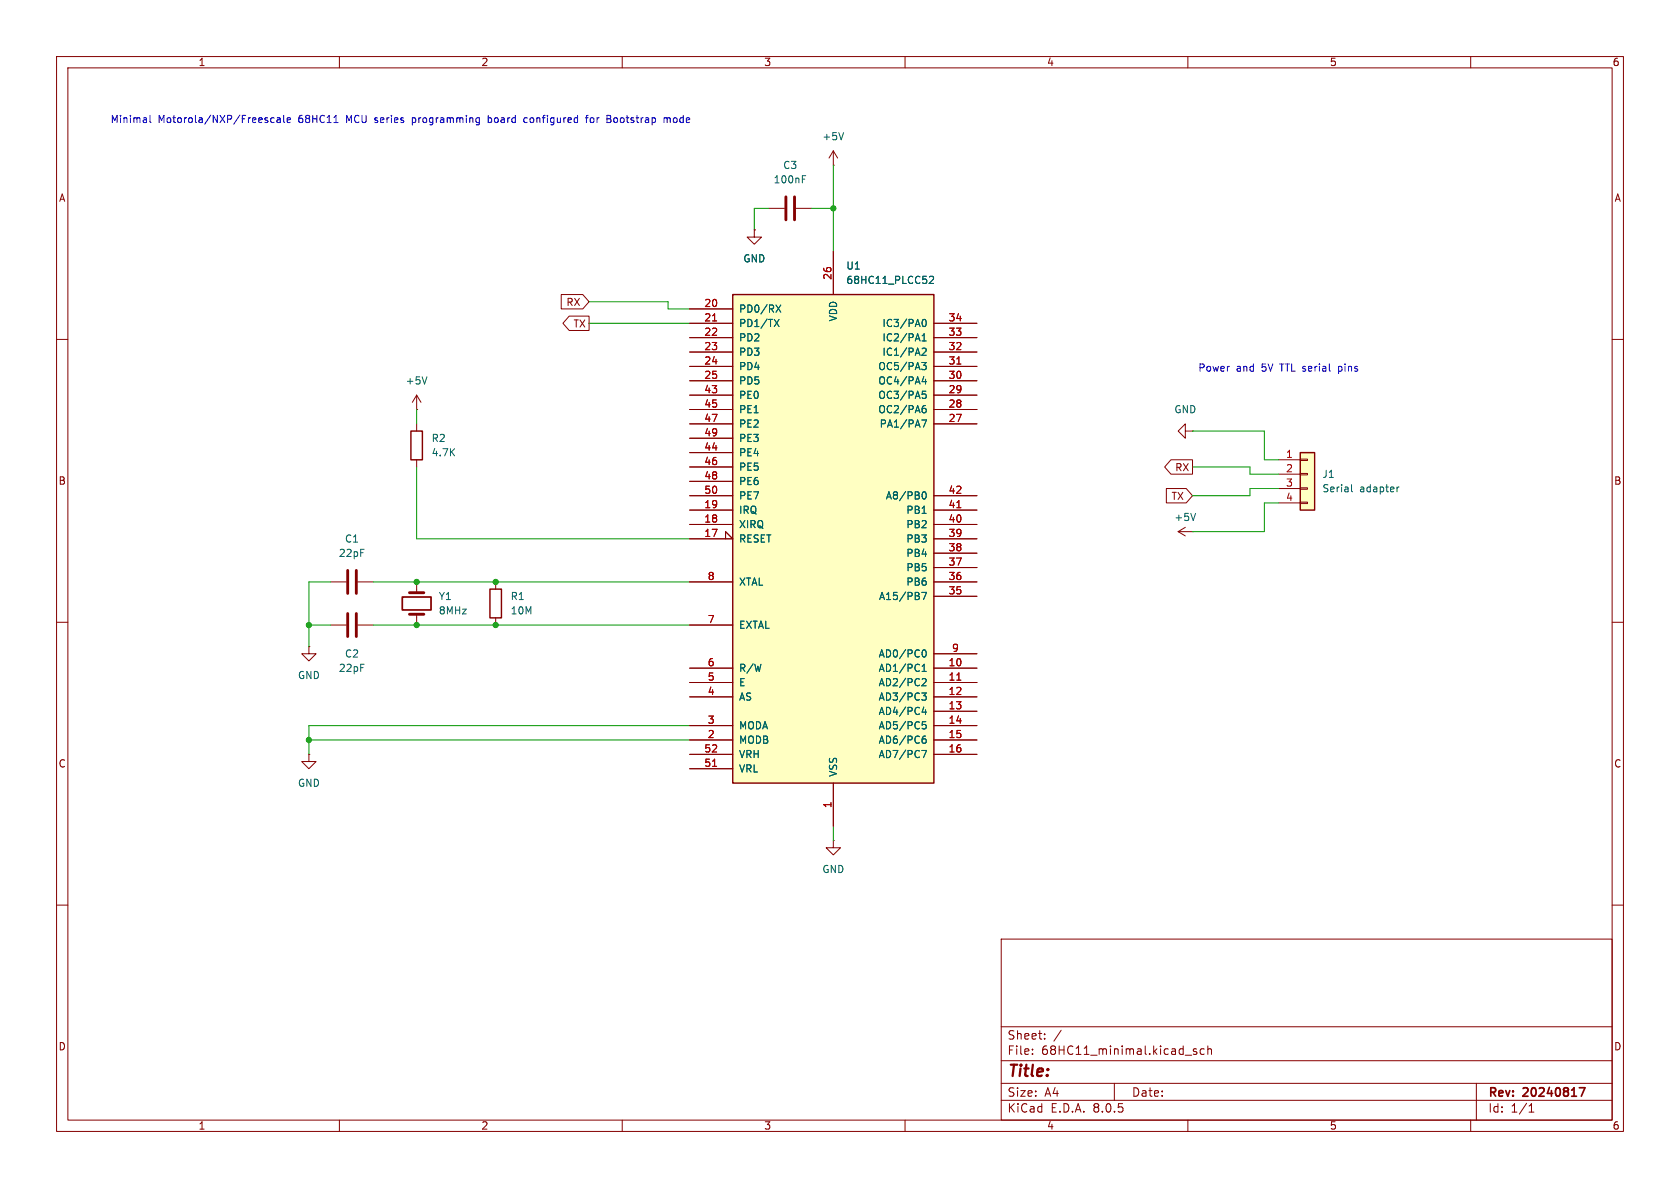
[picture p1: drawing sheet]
<svg xmlns="http://www.w3.org/2000/svg" width="297mm" height="210mm" viewBox="0 0 297 210" stroke-linecap="round" stroke-linejoin="round" font-family="sans-serif">
<g fill="none" stroke="#840000" stroke-width=".18">
<path d="M10 10h277v190h-277zM12 12h273v186h-273zM60 10v2M110 10v2M160 10v2M210 10v2M260 10v2M10 60h2M285 60h2M209.5 76.2v-1.3l-1.2 1.3 1.2 1.3v-1.3h1.3M210.8 76.2h.1M208.3 94l1.2 .7"/>
<path d="M208.3 94h2.5M209.5 93.2l-1.2 .8M210.8 94h.1M10 110h2M285 110h2M10 160h2M285 160h2M177 166h108v32h-108zM60 198v2M110 198v2M160 198v2M177 194.5h108"/>
<path d="M177 191.5h108M177 187.5h108M177 181.5h108M182.5 186.3v.1M182.5 185.5v.1M184.7 183.6v.1M184.7 182.8v.1M187.6 182.1l-1.3 2M197 191.5v3M209.5 186.5h1.2M210 198v2M211.5 185.5l-.3-.1-.2 .2v.2l.5 .2v.3h-.5"/>
<path d="M212.9 185.5l-.4-.1-.3 .3v.4l.1 .2h.6M213.5 185.5l.2-.1 .4 .1 .1 .9M213.5 184.9v1.5M260 198v2M261 191.5v6.5M270.3 196.6h.9M270.3 195.5l.4-.4v1.5"/>
</g>
<path d="M279.2 192.3h1l-.6 1.5" fill="none" stroke="#840000" stroke-width=".3"/>
<path d="M211.4 90.7l-.5 1.3" fill="none" stroke="#006464" stroke-width=".18"/>
<path d="M229.9 80h2.5v10.2h-2.5z" fill="#ffffc2"/>
<path d="M133.3 40.6v1.3h1.3l-1.3 1.3-1.2-1.3h1.2M133.3 40.6h.1M226.1 81.3h3.8M226.1 83.8h3.8M226.1 86.4h3.8M226.1 88.9h3.8M229.9 88.8h1.2v.2h-1.2zM229.9 86.2h1.2v.3h-1.2zM229.9 83.7h1.2v.2h-1.2zM229.9 81.2h1.2v.2h-1.2zM87.6 102.9v1.2M87.6 109.2v1.3" fill="none" stroke="#840000" stroke-width=".18"/>
<path d="M229.9 80h2.5v10.2h-2.5zM86.6 104.1h2v5.1h-2z" fill="none" stroke="#840000" stroke-width=".25"/>
<path d="M238.9 85.7v1.1l.2 .1M247.3 86.1l-.3 .2" fill="none" stroke="#006464" stroke-width=".18"/>
<path d="M129.5 52.1h35.6v86.3h-35.6z" fill="#ffffc2"/>
<path d="M129.5 52.1h35.6v86.3h-35.6zM72.6 76.2h2.1v5.1h-2.1z" fill="none" stroke="#840000" stroke-width=".25"/>
<g fill="none" stroke="#840000" stroke-width=".18">
<path d="M135.9 36.8h2.8M140.7 36.8h2.8M147.3 29.2h.1M147.3 26.7v2.5M147.3 26.7l-.7 1.2M147.3 26.7l.8 1.2M99.2 52.1h3.8l1.1 1.2-1.1 1.3h-3.8zM100.6 55.9h3.5v2.5h-3.5l-1.1-1.2zM121.9 54.6h7.6M121.9 57.2h7.6M121.9 59.7h7.6M133.3 40.6h.1"/>
<path d="M147.3 44.5v7.6M165.1 57.2h7.6M165.1 59.7h7.6M73.7 72.4h.1M73.7 69.9v2.5M73.7 74.9v1.3M73.7 69.9l-.8 1.2M73.7 69.9l.7 1.2M121.9 62.2h7.6M121.9 64.8h7.6M121.9 67.3h7.6M121.9 74.9h7.6"/>
<path d="M121.9 72.4h7.6M121.9 69.9h7.6M121.9 77.5h7.6M165.1 62.2h7.6M165.1 64.8h7.6M165.1 67.3h7.6M165.1 74.9h7.6M165.1 72.4h7.6M165.1 69.9h7.6M73.7 81.3v1.3M121.9 95.3h7.6l-1.2-1.3v1.3M121.9 92.7h7.6"/>
<path d="M121.9 90.2h7.6M121.9 87.6h7.6M121.9 80h7.6M121.9 82.6h7.6M121.9 85.1h7.6M165.1 95.3h7.6M165.1 92.7h7.6M165.1 90.2h7.6M165.1 97.8h7.6M165.1 87.6h7.6M206.2 86.4h3.5l1.1 1.2-1.1 1.3h-3.5zM207 81.3h3.8v2.5h-3.8l-1.1-1.2z"/>
<path d="M54.6 114.3v1.3h1.3l-1.3 1.2-1.3-1.2h1.3M54.6 114.3h.1M58.4 102.9h2.8M58.4 110.5h2.8M63.2 102.9h2.8M63.2 110.5h2.8M73.7 102.9v1.9M73.7 108.6v1.9M121.9 118.1h7.6M121.9 102.9h7.6M121.9 110.5h7.6M165.1 118.1h7.6"/>
<path d="M165.1 105.4h7.6M165.1 102.9h7.6M165.1 100.3h7.6M165.1 115.6h7.6M54.6 133.4v1.2h1.3l-1.3 1.3-1.3-1.3h1.3M54.6 133.4h.1M121.9 120.7h7.6M121.9 123.2h7.6M121.9 128.3h7.6M121.9 130.8h7.6M121.9 133.4h7.6M121.9 135.9h7.6"/>
<path d="M147.3 138.4v7.7M165.1 120.7h7.6M165.1 123.2h7.6M165.1 125.7h7.6M165.1 128.3h7.6M165.1 130.8h7.6M165.1 133.4h7.6M147.3 148.6v1.3h1.3l-1.3 1.2-1.3-1.2h1.3M147.3 148.6h.1"/>
</g>
<g fill="none" stroke="#006464" stroke-width=".18">
<path d="M141.8 31.7h.5M141.8 31.1h.7M149.1 23.4l-.4 1.3M136.9 56.5l.8 1.2M137.2 53.9l.8 1.3M137.7 56.5l-.8 1.2M138 53.9l-.8 1.3M163 59.4l.4-.4v1.3M163 56.9l.1-.3 .2-.1a.68 .68 0 0 1 .5 .6 .68 .68 0 0 1-.5 .6l-.2-.1-.1-.4M164.3 49l.5-.2 .2 .4-.7 .9h.7M75.5 66.6l-.4 1.3M163 64.1h.7l-.4 .5 .4 .1v.4l-.2 .2h-.4"/>
<path d="M163 74.2h.8l-.5 1.3M163 61.7l.5-.2 .2 .4-.7 .9h.7M163 60.3h.7M163.1 69.7l.4-.1 .2 .3-.1 .5h-.5M163.1 69.2h.6M163.1 72.2h.4l.2 .2-.1 .5h-.5M163.3 66.6l-.3 .9h.8M163.6 67v.9M163.6 71.7l-.3 .1-.2 .2M163 87.4l.1-.3 .2-.2a.68 .68 0 0 1 .5 .7 .68 .68 0 0 1-.5 .6l-.2-.1-.1-.4M163 104.7h.8l-.5 1.3M163 118.7h.7"/>
<path d="M163 117.8l.4-.4v1.3M163.1 115l.2-.1a.68 .68 0 0 1 .5 .6 .68 .68 0 0 1-.5 .6l-.2-.1M163 122.5h.7l-.4 .5 .4 .1v.4l-.2 .3h-.4M163 132.7h.8l-.5 1.2M163.1 120h.4l.2 .3-.7 .9h.7M163.1 128.1h.4l.2 .2-.1 .5h-.5M163.1 127.6h.6M163.1 130.7l.4-.1 .2 .2-.1 .5h-.5M163.3 125l-.3 .9h.8M163.6 125.5v.8M163.6 130.1l-.3 .1-.2 .2"/>
</g>
<path d="M126 56.7h.7M169.2 64.4h.7M169.2 89.8h.7M126 135.5h.7M169.2 120.2h.7" fill="none" stroke="#a90000" stroke-width=".18"/>
<path d="M138.9 34.8v4.1M140.5 34.8v4.1M61.5 100.8v4.1M61.5 108.5v4M63 100.8v4.1M63 108.5v4M72.4 108.6h2.5M72.4 104.8h2.5" fill="none" stroke="#840000" stroke-width=".51"/>
<path d="M71.1 105.5h5.1v2.3h-5.1z" fill="none" stroke="#840000" stroke-width=".3"/>
<g fill="none" stroke="#0000c2" stroke-width=".18">
<path d="M26.5 20.4v1.1l.2 .2M48.5 20.9l-.4-.1-.2 .3 .1 .5h.5M49 20.9h.5v.8M49.5 21.1l-.4 .1-.2 .2 .2 .3 .4-.1M50.2 20.4v1.1l.1 .2M50.8 21.2l.6-.1-.1-.2-.4-.1-.1 .2v.6h.5M59 21.7h.8M72.9 20.8v1.3M72.9 21.6l.1 .1M73 20.8l-.1 .1M84.4 20.8l.3 .1M84.7 21.6l-.3 .1"/>
<path d="M84.7 20.8v1l-.1 .2-.3 .1M86.3 21.6l.4 .1M86.3 20.4v1.3M86.7 20.8l-.4 .1M93.2 20.9l-.4-.1-.2 .3 .1 .5h.5M103.5 20.8h.5M104 20.4l-.3 .2v1.1M107.3 20.4l.6 .1 .1 .3-.3 .2M107.3 21h.4M107.7 21l.3 .2v.3l-.7 .2M117.4 20.9l.4-.1 .1 .2M117.4 20.8v.9"/>
<path d="M117.9 21l.2-.2 .3 .1 .1 .8M117.9 21v.7M236.6 64.8v1.2M236.6 65.5l.2 .1M236.8 64.8h-.2"/>
</g>
<g fill="none" stroke="#009600" stroke-width=".18">
<path d="M135.9 36.8h-2.6v3.8M143.5 36.8h3.8M147.3 29.2v15.3M104.1 53.3h14v1.3h3.8M104.1 57.2h17.8M73.7 72.4v2.5M210.8 76.2h12.7v5.1h2.6M73.7 82.6v12.7h48.2M210.8 82.6h10.2v1.2h5.1M226.1 88.9h-2.6v5.1h-12.7M226.1 86.4h-5.1v1.2h-10.2M54.6 110.5h3.8"/>
<path d="M58.4 102.9h-3.8v11.4M66 110.5h55.9M66 102.9h55.9M54.6 130.8h67.3M121.9 128.3h-67.3v5.1M147.3 146.1v2.5"/>
</g>
<g fill="#009600" stroke="#009600" stroke-width=".18">
<circle cx="147.3" cy="36.8" r=".46"/>
<circle cx="87.6" cy="110.5" r=".46"/>
<circle cx="87.6" cy="102.9" r=".46"/>
<circle cx="54.6" cy="130.8" r=".46"/>
<circle cx="73.7" cy="110.5" r=".46"/>
<circle cx="54.6" cy="110.5" r=".46"/>
<circle cx="73.7" cy="102.9" r=".46"/>
</g>
<text font-size="2.8" fill="#840000" x="178" y="190.9">Title:</text>
<g font-size="2.1" fill="#840000">
<text x="178" y="184">Sheet:</text>
<text x="178" y="186.7">File:</text>
<text x="184.1" y="186.7">68HC11_minimal.kicad_sch</text>
<text x="178" y="196.9">KiCad</text>
<text x="178" y="194.1">Size:</text>
<text x="184.7" y="194.1">A4</text>
<text x="185.7" y="196.9">E.D.A.</text>
<text x="193.3" y="196.9">8.0.5</text>
<text x="200" y="194.1">Date:</text>
<text x="263" y="194.3">Rev:</text>
<text x="263" y="196.9">Id:</text>
<text x="267.1" y="196.9">1/1</text>
<text x="269.4" y="194.3">20240817</text>
</g>
<g font-size="1.8" fill="#840000">
<text x="35" y="11.9">1</text>
<text x="85" y="11.9">2</text>
<text x="135" y="11.9">3</text>
<text x="185" y="11.9">4</text>
<text x="235" y="11.9">5</text>
<text x="285" y="11.9">6</text>
<text x="10.3" y="35.9">A</text>
<text x="285.3" y="35.9">A</text>
<text x="100" y="54.3">RX</text>
<text x="101.3" y="58.1">TX</text>
<text x="207.7" y="83.5">RX</text>
<text x="10.3" y="85.9">B</text>
<text x="207" y="88.6">TX</text>
<text x="285.3" y="85.9">B</text>
<text x="10.3" y="135.9">C</text>
<text x="285.3" y="135.9">C</text>
<text x="10.3" y="185.9">D</text>
<text x="285.3" y="185.9">D</text>
<text x="35" y="199.9">1</text>
<text x="85" y="199.9">2</text>
<text x="135" y="199.9">3</text>
<text x="185" y="199.9">4</text>
<text x="235" y="199.9">5</text>
<text x="285" y="199.9">6</text>
</g>
<g font-size="1.8" fill="#0000c2">
<text x="19.5" y="21.9">Minimal</text>
<text x="27.9" y="21.9">Motorola/NXP/Freescale</text>
<text x="52.9" y="21.9">68HC11</text>
<text x="61.5" y="21.9">MCU series</text>
<text x="73.5" y="21.9">programming</text>
<text x="87.1" y="21.9">board</text>
<text x="93.7" y="21.9">configured</text>
<text x="104.9" y="21.9">for</text>
<text x="108.7" y="21.9">Bootstrap</text>
<text x="119" y="21.9">mode</text>
<text x="211.7" y="65.9">Power</text>
<text x="218.5" y="65.9">and</text>
<text x="223.2" y="65.9">5V</text>
<text x="226.6" y="65.9">TTL serial</text>
<text x="237.3" y="65.9">pins</text>
</g>
<g font-size="1.8" fill="#006464">
<text x="145.3" y="25">+5V</text>
<text x="136.7" y="32.6">100nF</text>
<text x="138.4" y="30.1">C3</text>
<text x="131.3" y="46.6">GND</text>
<text x="149.5" y="47.9">U1</text>
<text x="149.5" y="50.4">68HC11_PLCC52</text>
<text x="130.6" y="55.5">PD0/RX</text>
<text x="130.6" y="58">PD1/TX</text>
<text x="148.2" y="56.9" transform="rotate(-90 148.2 56.9)">VDD</text>
<text x="155.9" y="58">IC3/PA0</text>
<text x="130.6" y="60.6">PD2</text>
<text x="130.6" y="63.1">PD3</text>
<text x="130.6" y="65.6">PD4</text>
<text x="155.2" y="65.6">OC5/PA3</text>
<text x="155.9" y="63.1">IC1/PA2</text>
<text x="155.9" y="60.6">IC2/PA1</text>
<text x="71.6" y="68.2">+5V</text>
<text x="130.6" y="68.2">PD5</text>
<text x="130.6" y="70.7">PE0</text>
<text x="155.2" y="70.7">OC3/PA5</text>
<text x="155.2" y="68.2">OC4/PA4</text>
<text x="130.6" y="73.3">PE1</text>
<text x="130.6" y="75.8">PE2</text>
<text x="155.2" y="73.3">OC2/PA6</text>
<text x="155.4" y="75.8">PA1/PA7</text>
<text x="207.5" y="73.3">GND</text>
<text x="76.2" y="78.3">R2</text>
<text x="76.2" y="80.9">4.7K</text>
<text x="130.6" y="80.9">PE4</text>
<text x="130.6" y="83.4">PE5</text>
<text x="130.6" y="78.3">PE3</text>
<text x="130.6" y="86">PE6</text>
<text x="130.6" y="88.5">PE7</text>
<text x="156.5" y="88.5">A8/PB0</text>
<text x="233.7" y="84.7">J1</text>
<text x="233.7" y="87.2">Serial</text>
<text x="240.4" y="87.2">adapter</text>
<text x="130.6" y="93.6">XIRQ</text>
<text x="130.6" y="91">IRQ</text>
<text x="160.1" y="93.6">PB2</text>
<text x="160.1" y="91">PB1</text>
<text x="207.5" y="92.3">+5V</text>
<text x="59.8" y="98.7">22pF</text>
<text x="60.9" y="96.1">C1</text>
<text x="130.6" y="96.1">RESET</text>
<text x="160.1" y="101.2">PB5</text>
<text x="160.1" y="98.7">PB4</text>
<text x="160.1" y="96.1">PB3</text>
<text x="77.5" y="106.3">Y1</text>
<text x="90.2" y="106.3">R1</text>
<text x="130.6" y="103.7">XTAL</text>
<text x="155.3" y="106.3">A15/PB7</text>
<text x="160.1" y="103.7">PB6</text>
<text x="77.5" y="108.8">8MHz</text>
<text x="90.2" y="108.8">10M</text>
<text x="130.6" y="111.4">EXTAL</text>
<text x="59.8" y="119">22pF</text>
<text x="60.9" y="116.4">C2</text>
<text x="130.6" y="119">R/W</text>
<text x="155.2" y="119">AD1/PC1</text>
<text x="155.2" y="116.4">AD0/PC0</text>
<text x="52.6" y="120.2">GND</text>
<text x="130.6" y="124.1">AS</text>
<text x="130.6" y="121.5">E</text>
<text x="155.2" y="121.5">AD2/PC2</text>
<text x="155.2" y="124.1">AD3/PC3</text>
<text x="130.6" y="131.7">MODB</text>
<text x="130.6" y="129.1">MODA</text>
<text x="155.2" y="126.6">AD4/PC4</text>
<text x="155.2" y="129.1">AD5/PC5</text>
<text x="155.2" y="131.7">AD6/PC6</text>
<text x="130.6" y="136.8">VRL</text>
<text x="130.6" y="134.2">VRH</text>
<text x="148.2" y="137.4" transform="rotate(-90 148.2 137.4)">VSS</text>
<text x="155.2" y="134.2">AD7/PC7</text>
<text x="52.6" y="139.3">GND</text>
<text x="145.3" y="154.5">GND</text>
</g>
<g font-size="1.8" fill="#a90000">
<text x="147.1" y="49.6" transform="rotate(-90 147.1 49.6)">26</text>
<text x="124.4" y="54.4">20</text>
<text x="124.4" y="56.9">21</text>
<text x="124.4" y="59.4">22</text>
<text x="167.6" y="59.4">33</text>
<text x="167.6" y="56.9">34</text>
<text x="124.4" y="62">23</text>
<text x="124.4" y="64.5">24</text>
<text x="167.6" y="64.5">31</text>
<text x="167.6" y="62">32</text>
<text x="124.4" y="67.1">25</text>
<text x="124.4" y="69.6">43</text>
<text x="167.6" y="69.6">29</text>
<text x="167.6" y="67.1">30</text>
<text x="124.4" y="72.1">45</text>
<text x="124.4" y="74.7">47</text>
<text x="124.4" y="77.2">49</text>
<text x="167.6" y="74.7">27</text>
<text x="167.6" y="72.1">28</text>
<text x="124.4" y="79.8">44</text>
<text x="124.4" y="82.3">46</text>
<text x="227.3" y="81">1</text>
<text x="227.3" y="83.6">2</text>
<text x="124.4" y="89.9">19</text>
<text x="124.4" y="84.8">48</text>
<text x="124.4" y="87.4">50</text>
<text x="167.6" y="89.9">41</text>
<text x="167.6" y="87.4">42</text>
<text x="227.3" y="86.1">3</text>
<text x="227.3" y="88.6">4</text>
<text x="124.4" y="95">17</text>
<text x="124.4" y="92.5">18</text>
<text x="167.6" y="95">39</text>
<text x="167.6" y="92.5">40</text>
<text x="167.6" y="100.1">37</text>
<text x="167.6" y="97.5">38</text>
<text x="125" y="102.6">8</text>
<text x="167.6" y="105.2">35</text>
<text x="167.6" y="102.6">36</text>
<text x="125" y="110.2">7</text>
<text x="125" y="117.9">6</text>
<text x="167.6" y="117.9">10</text>
<text x="168.2" y="115.3">9</text>
<text x="125" y="122.9">4</text>
<text x="125" y="120.4">5</text>
<text x="167.6" y="120.4">11</text>
<text x="167.6" y="122.9">12</text>
<text x="167.6" y="125.5">13</text>
<text x="125" y="130.6">2</text>
<text x="125" y="128">3</text>
<text x="167.6" y="128">14</text>
<text x="167.6" y="130.6">15</text>
<text x="124.4" y="135.6">51</text>
<text x="124.4" y="133.1">52</text>
<text x="167.6" y="133.1">16</text>
<text x="147.1" y="142.9" transform="rotate(-90 147.1 142.9)">1</text>
</g>
</svg>
